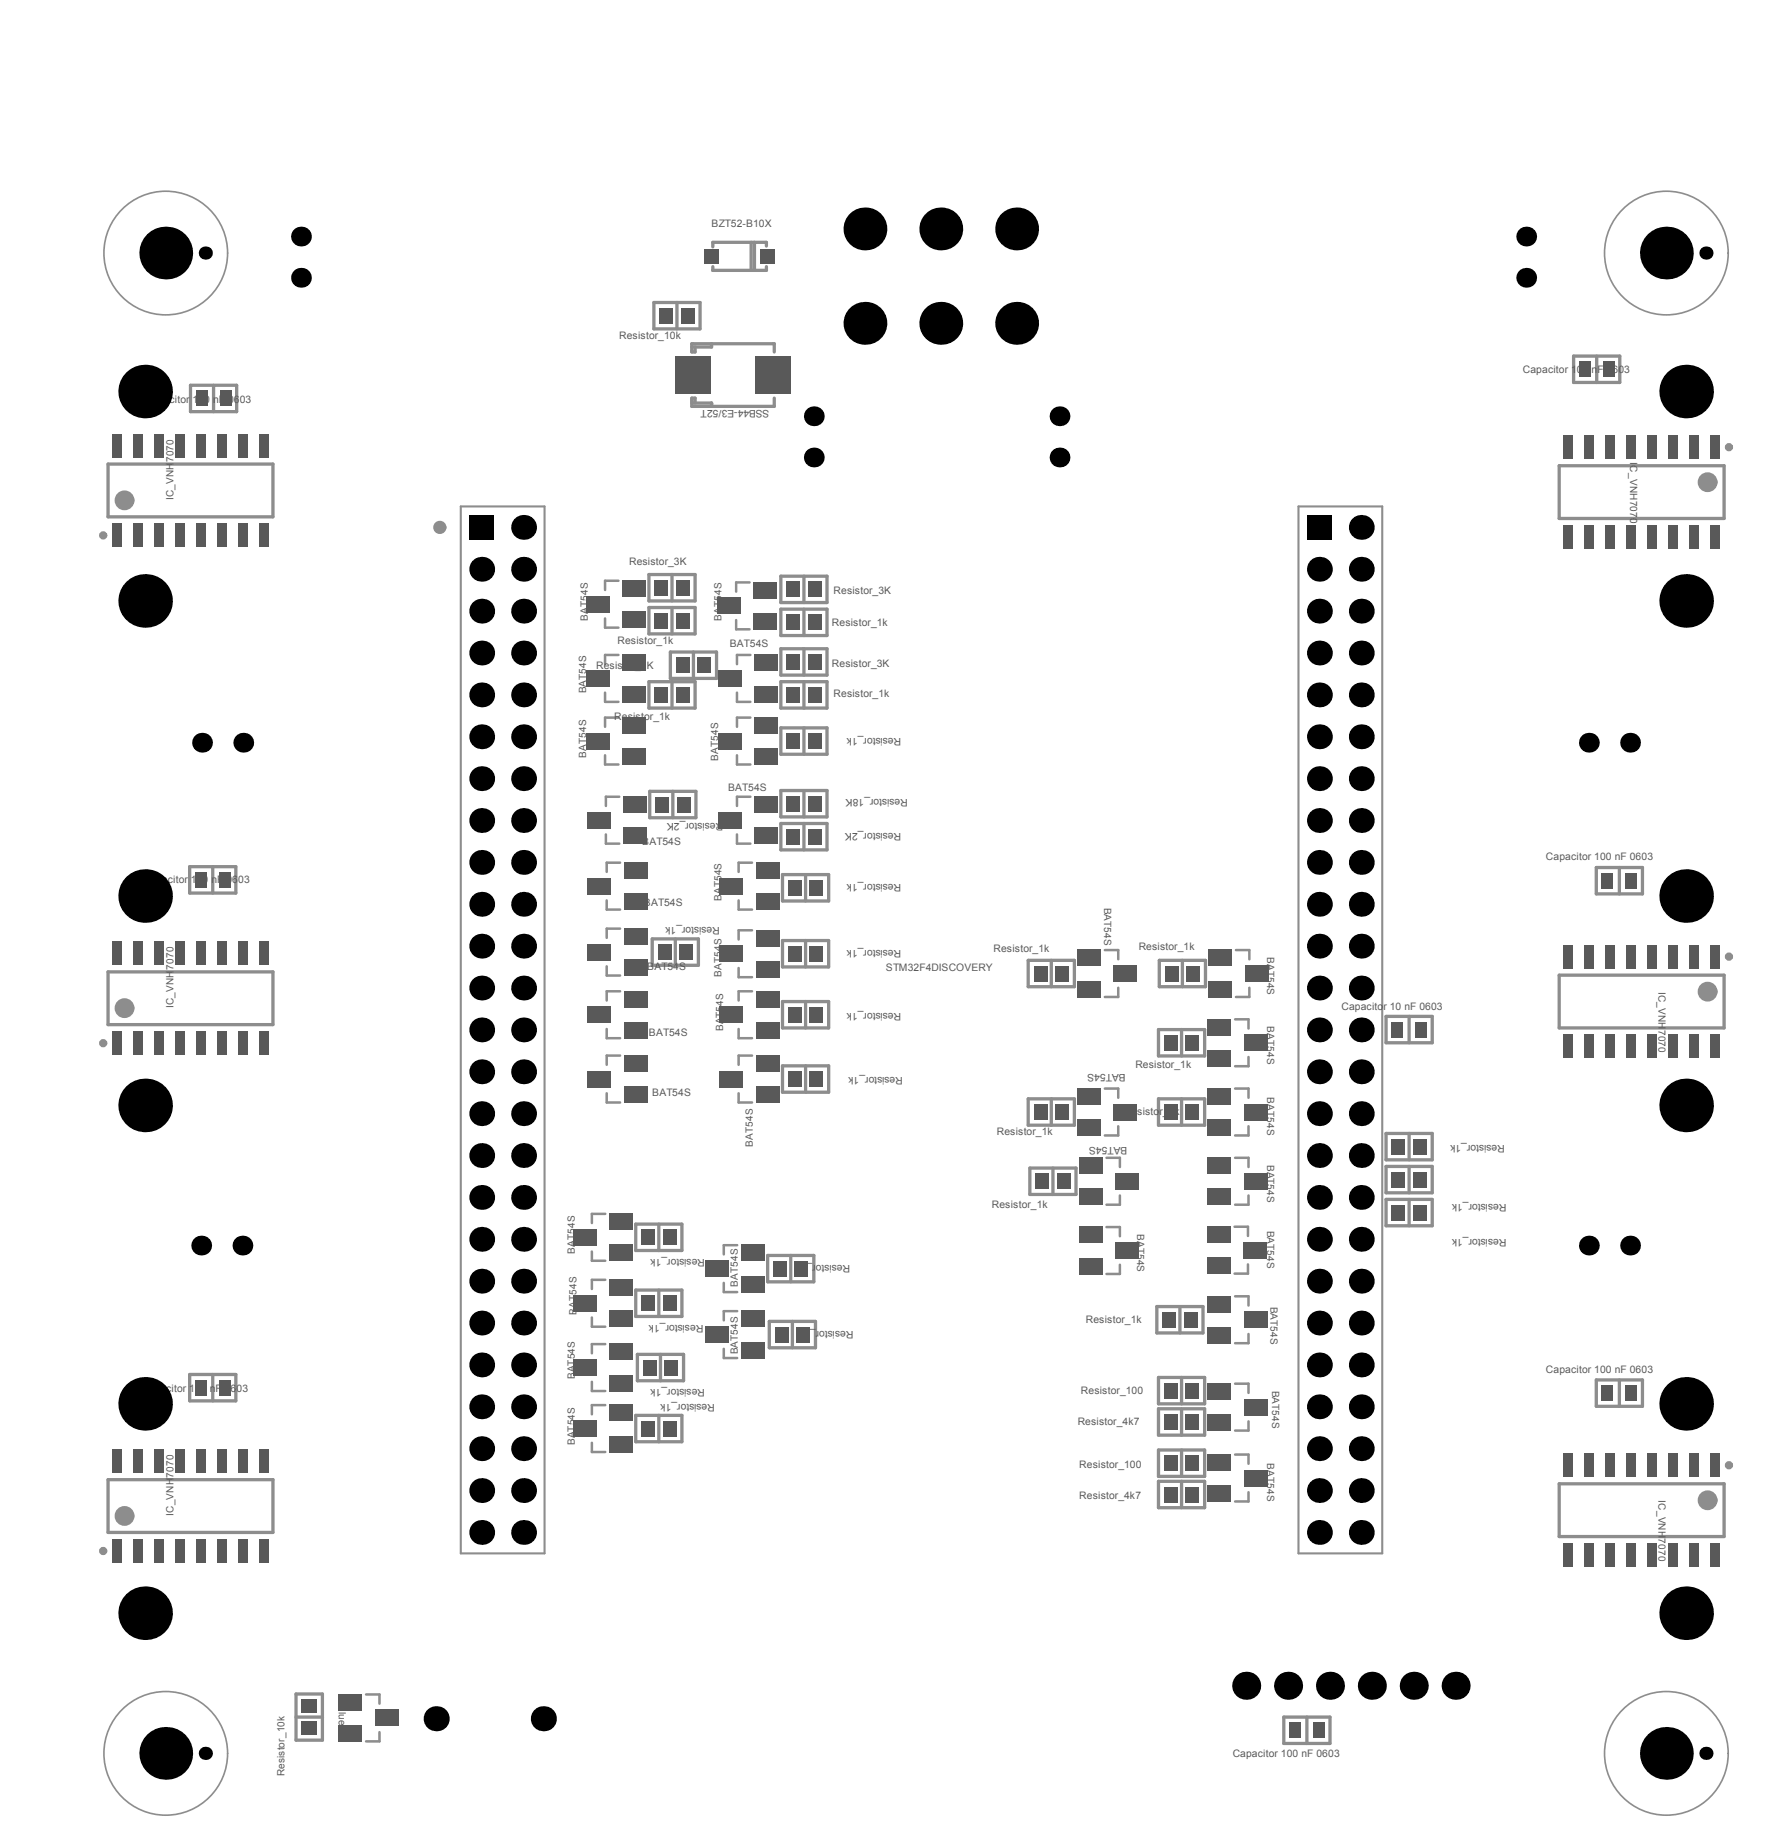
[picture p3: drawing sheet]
<svg xmlns="http://www.w3.org/2000/svg" width="358mm" height="370mm" viewBox="0 0 358 370" stroke-linecap="round" stroke-linejoin="round" font-family="sans-serif">
<g fill="none" stroke="#8d8d8d" stroke-width=".66">
<path d="M143.7 53.8v.7M143.7 54.5h.1M151.4 48.9v5.5M152.1 48.9v5.6M154.5 49.6v-.7h-10.8v.9M154.5 53.8v.7h-10.8M38.4 77.7h9.3v5.3h-9.3zM43.1 77.7v5.3M131.8 61h9.3v5.3h-9.3zM136.5 61v5.3M140.1 70v1h-.6v-1.7h16.6v1.7M143.4 69.3v.7h-3.9"/>
<path d="M317.2 71.8h9.3v5.3h-9.3zM321.9 71.8v5.3M21.8 93.6h33.2v10.6h-33.2zM139.5 81.3h3.9v.6M156.1 80.3v1.6h-16.6v-1.6h.6v1M314.3 93.9h33.3v10.6h-33.3zM130.8 115.8h9.3v5.3h-9.3zM135.5 115.8v5.3M157.4 116.2h9.3v5.3h-9.3zM162.1 116.2v5.3M130.8 122.5h9.3v5.3h-9.3zM130.8 137.4h9.3v5.3h-9.3z"/>
<path d="M135.1 131.4h9.3v5.4h-9.3zM135.5 122.5v5.3M135.5 137.4v5.3M139.8 131.4v5.4M157.4 122.8h9.3v5.3h-9.3zM157.4 130.8h9.3v5.3h-9.3zM157.4 137.4h9.3v5.3h-9.3zM162.1 122.8v5.3M162.1 130.8v5.3M162.1 137.4v5.3M131 159.5h9.3v5.3h-9.3zM135.6 159.5v5.3"/>
<path d="M157.4 146.7h9.3v5.3h-9.3zM157.4 159.4h9.3v5.3h-9.3zM162.1 146.7v5.3M162.1 159.4v5.3M38.2 174.7h9.3v5.3h-9.3zM42.9 174.7v5.3M157.4 166h9.3v5.3h-9.3zM157.7 176.3h9.3v5.3h-9.3zM162.1 166v5.3M162.4 176.3v5.3M321.8 174.9h9.3v5.3h-9.3zM326.4 174.9v5.3"/>
<path d="M21.8 195.9h33.2v10.7h-33.2zM131.5 189.3h9.3v5.3h-9.3zM136.1 189.3v5.3M157.7 189.6h9.3v5.3h-9.3zM162.4 189.6v5.3M207.3 193.6h9.3v5.3h-9.3zM211.9 193.6v5.3M233.7 193.6h9.3v5.3h-9.3zM238.4 193.6v5.3M314.3 196.6h33.3v10.6h-33.3zM157.7 201.9h9.3v5.3h-9.3zM157.7 214.9h9.3v5.3h-9.3z"/>
<path d="M162.4 201.9v5.3M162.4 214.9v5.3M233.5 207.6h9.3v5.3h-9.3zM238.2 207.6v5.3M279.4 204.9h9.3v5.3h-9.3zM284.1 204.9v5.3M207.3 221.5h9.3v5.3h-9.3zM207.6 235.5h9.3v5.3h-9.3zM211.9 221.5v5.3M212.3 235.5v5.3M233.5 221.5h9.3v5.3h-9.3zM238.2 221.5v5.3"/>
<path d="M279.4 228.5h9.3v5.3h-9.3zM279.4 235.1h9.3v5.4h-9.3zM284.1 228.5v5.3M284.1 235.1v5.4M128.2 246.8h9.3v5.3h-9.3zM132.8 246.8v5.3M154.7 253.1h9.4v5.3h-9.4zM159.4 253.1v5.3M279.4 241.8h9.3v5.3h-9.3zM284.1 241.8v5.3M38.2 277.1h9.3v5.3h-9.3zM42.9 277.1v5.3"/>
<path d="M128.2 260.1h9.3v5.3h-9.3zM128.5 273h9.3v5.3h-9.3zM132.8 260.1v5.3M133.1 273v5.3M155.1 266.4h9.3v5.3h-9.3zM159.7 266.4v5.3M233.2 263.4h9.3v5.3h-9.3zM233.5 277.7h9.3v5.3h-9.3zM237.9 263.4v5.3M238.2 277.7v5.3M321.8 278.2h9.3v5.3h-9.3zM326.4 278.2v5.3"/>
<path d="M21.8 298.3h33.2v10.6h-33.2zM128.2 285.3h9.3v5.3h-9.3zM132.8 285.3v5.3M233.5 284h9.3v5.3h-9.3zM233.5 292.3h9.3v5.3h-9.3zM233.5 298.6h9.3v5.3h-9.3zM238.2 284v5.3M238.2 292.3v5.3M238.2 298.6v5.3M314.3 299.1h33.3v10.7h-33.3zM59.7 341.5h5.3v9.3h-5.3zM59.7 346.1h5.3"/>
<path d="M258.8 346.1h9.3v5.4h-9.3zM263.5 346.1v5.4"/>
</g>
<g fill="none" stroke="#8d8d8d" stroke-width=".51">
<path d="M124.7 117.1h-2.7v1.8M151.1 117.4h-2.7v1.9M122 139.6v1.9h2.7M122 124.7v1.8h2.7M124.7 132h-2.7v1.9M148.4 125v1.9h2.7M148.6 139.6v1.9h2.7M151.3 132h-2.7v1.9M122 152.3v1.8h2.7M124.7 144.7h-2.7v1.8M148.6 152.3v1.8h2.7M151.3 144.7h-2.7v1.8"/>
<path d="M122.1 168.2v1.9h2.7M124.8 160.6h-2.7v1.9M125 173.9h-2.7v1.9M148.6 168.2v1.9h2.7M151.3 160.6h-2.7v1.9M151.6 173.9h-2.7v1.9M122.3 181.5v1.9h2.7M122.3 194.8v1.9h2.7M125 187.2h-2.7v1.9M125 199.8h-2.7v1.9M148.9 181.5v1.9h2.7M148.9 195.1v1.9h2.7"/>
<path d="M151.6 187.5h-2.7v1.9M151.6 199.8h-2.7v1.9M222.7 191.5h2.7v1.9M225.4 199.1v1.9h-2.7M249.1 191.5h2.8v1.9M251.9 199.1v1.9h-2.8M122.3 207.4v1.9h2.7M125 212.8h-2.7v1.9M148.9 207.4v1.9h2.7M151.6 212.8h-2.7v1.9M222.7 219.4h2.7v1.9M249 205.5h2.7v1.8"/>
<path d="M249 219.4h2.7v1.9M251.7 213.1v1.8h-2.7M122.3 220.4v1.8h2.7M148.9 220.4v1.8h2.7M223.1 233.4h2.7v1.9M225.4 227v1.9h-2.7M249 233.4h2.7v1.9M251.7 227v1.9h-2.7M119.3 252.3v1.9h2.7M122 244.7h-2.7v1.9M122 258h-2.7v1.9M145.9 258.6v1.9h2.7"/>
<path d="M148.6 251h-2.7v1.9M223.1 247.4h2.7v1.8M225.8 241v1.9h-2.7M225.8 255v1.8h-2.7M248.9 247.3h2.7v1.8M251.6 254.9v1.8h-2.7M251.7 241v1.9h-2.7M119.3 278.6v1.8h2.7M119.3 265.6v1.8h2.7M122 271h-2.7v1.8M145.9 271.9v1.9h2.7M148.6 264.3h-2.7v1.9"/>
<path d="M249 261.3h2.7v1.9M249 278.9h2.7v1.9M251.7 268.9v1.9h-2.7M119.3 290.9v1.8h2.7M122 283.3h-2.7v1.8M249 293.2h2.7v1.9M251.7 286.5v1.9h-2.7M251.7 300.8v1.9h-2.7M73.8 341.6h2.7v1.8M76.5 349.2v1.8h-2.7"/>
</g>
<path d="M92.9 102.1h16.9v211h-16.9zM261.8 102.1h16.8v211h-16.8z" fill="none" stroke="#8d8d8d" stroke-width=".42"/>
<g fill="none" stroke="#8d8d8d" stroke-width=".83">
<circle cx="348.5" cy="90.1" r=".42"/>
<circle cx="20.8" cy="107.9" r=".42"/>
<circle cx="348.5" cy="192.8" r=".42"/>
<circle cx="20.8" cy="210.3" r=".42"/>
<circle cx="348.5" cy="295.4" r=".42"/>
<circle cx="20.8" cy="312.7" r=".42"/>
</g>
<g fill="none" stroke="#8d8d8d" stroke-width="2">
<circle cx="344.2" cy="97.2" r="1"/>
<circle cx="25.1" cy="100.9" r="1"/>
<circle cx="344.2" cy="199.9" r="1"/>
<circle cx="25.1" cy="203.2" r="1"/>
<circle cx="25.1" cy="305.6" r="1"/>
<circle cx="344.2" cy="302.4" r="1"/>
</g>
<circle cx="88.7" cy="106.3" r=".66" fill="none" stroke="#8d8d8d" stroke-width="1.3"/>
<g fill="none" stroke="#8d8d8d" stroke-width=".33">
<circle cx="33.4" cy="51" r="12.5"/>
<circle cx="335.9" cy="51" r="12.5"/>
<circle cx="33.4" cy="353.5" r="12.5"/>
<circle cx="335.9" cy="353.5" r="12.5"/>
</g>
<g fill="#000">
<circle cx="33.4" cy="51" r="5.3"/>
<circle cx="41.4" cy="51" r="1.33"/>
<circle cx="60.7" cy="56" r="1.99"/>
<circle cx="60.7" cy="47.7" r="1.99"/>
<circle cx="174.4" cy="46.2" r="4.3"/>
<circle cx="189.7" cy="46.2" r="4.3"/>
<circle cx="204.9" cy="46.2" r="4.3"/>
<circle cx="307.7" cy="56" r="1.99"/>
<circle cx="307.7" cy="47.7" r="1.99"/>
<circle cx="335.9" cy="51" r="5.3"/>
<circle cx="343.9" cy="51" r="1.33"/>
<circle cx="29.3" cy="78.9" r="5.4"/>
<circle cx="174.4" cy="65.2" r="4.3"/>
<circle cx="189.7" cy="65.2" r="4.3"/>
<circle cx="204.9" cy="65.2" r="4.3"/>
<circle cx="339.9" cy="78.9" r="5.4"/>
<circle cx="164.1" cy="83.9" r="1.99"/>
<circle cx="164.1" cy="92.2" r="1.99"/>
<circle cx="213.6" cy="92.2" r="1.99"/>
<circle cx="213.6" cy="83.9" r="1.99"/>
<circle cx="97.1" cy="114.8" r="2.51"/>
<circle cx="105.6" cy="106.3" r="2.51"/>
<circle cx="105.6" cy="114.8" r="2.51"/>
<circle cx="266" cy="114.8" r="2.51"/>
<circle cx="274.4" cy="106.3" r="2.51"/>
<circle cx="274.4" cy="114.8" r="2.51"/>
<circle cx="29.3" cy="121.1" r="5.4"/>
<circle cx="97.1" cy="123.2" r="2.51"/>
<circle cx="97.1" cy="131.6" r="2.51"/>
<circle cx="105.6" cy="123.2" r="2.51"/>
<circle cx="105.6" cy="131.6" r="2.51"/>
<circle cx="266" cy="131.6" r="2.51"/>
<circle cx="266" cy="123.2" r="2.51"/>
<circle cx="274.4" cy="131.6" r="2.51"/>
<circle cx="274.4" cy="123.2" r="2.51"/>
<circle cx="339.9" cy="121.1" r="5.4"/>
<circle cx="40.7" cy="149.7" r="1.99"/>
<circle cx="49" cy="149.7" r="1.99"/>
<circle cx="97.1" cy="140.1" r="2.51"/>
<circle cx="97.1" cy="157" r="2.51"/>
<circle cx="97.1" cy="148.5" r="2.51"/>
<circle cx="105.6" cy="148.5" r="2.51"/>
<circle cx="105.6" cy="140.1" r="2.51"/>
<circle cx="105.6" cy="157" r="2.51"/>
<circle cx="266" cy="157" r="2.51"/>
<circle cx="266" cy="148.5" r="2.51"/>
<circle cx="266" cy="140.1" r="2.51"/>
<circle cx="274.4" cy="157" r="2.51"/>
<circle cx="274.4" cy="140.1" r="2.51"/>
<circle cx="274.4" cy="148.5" r="2.51"/>
<circle cx="320.3" cy="149.7" r="1.99"/>
<circle cx="328.6" cy="149.7" r="1.99"/>
<circle cx="97.1" cy="165.4" r="2.51"/>
<circle cx="97.1" cy="173.9" r="2.51"/>
<circle cx="105.6" cy="173.9" r="2.51"/>
<circle cx="105.6" cy="165.4" r="2.51"/>
<circle cx="266" cy="165.4" r="2.51"/>
<circle cx="266" cy="173.9" r="2.51"/>
<circle cx="274.4" cy="165.4" r="2.51"/>
<circle cx="274.4" cy="173.9" r="2.51"/>
<circle cx="29.3" cy="180.6" r="5.4"/>
<circle cx="97.1" cy="199.2" r="2.51"/>
<circle cx="97.1" cy="182.3" r="2.51"/>
<circle cx="97.1" cy="190.7" r="2.51"/>
<circle cx="105.6" cy="199.2" r="2.51"/>
<circle cx="105.6" cy="182.3" r="2.51"/>
<circle cx="105.6" cy="190.7" r="2.51"/>
<circle cx="266" cy="182.3" r="2.51"/>
<circle cx="266" cy="199.2" r="2.51"/>
<circle cx="266" cy="190.7" r="2.51"/>
<circle cx="274.4" cy="182.3" r="2.51"/>
<circle cx="274.4" cy="190.7" r="2.51"/>
<circle cx="274.4" cy="199.2" r="2.51"/>
<circle cx="339.9" cy="180.6" r="5.4"/>
<circle cx="97.1" cy="207.6" r="2.51"/>
<circle cx="97.1" cy="216.1" r="2.51"/>
<circle cx="105.6" cy="207.6" r="2.51"/>
<circle cx="105.6" cy="216.1" r="2.51"/>
<circle cx="266" cy="207.6" r="2.51"/>
<circle cx="266" cy="216.1" r="2.51"/>
<circle cx="274.4" cy="216.1" r="2.51"/>
<circle cx="274.4" cy="207.6" r="2.51"/>
<circle cx="29.3" cy="222.8" r="5.4"/>
<circle cx="97.1" cy="232.9" r="2.51"/>
<circle cx="97.1" cy="224.5" r="2.51"/>
<circle cx="105.6" cy="232.9" r="2.51"/>
<circle cx="105.6" cy="224.5" r="2.51"/>
<circle cx="266" cy="232.9" r="2.51"/>
<circle cx="266" cy="224.5" r="2.51"/>
<circle cx="274.4" cy="224.5" r="2.51"/>
<circle cx="274.4" cy="232.9" r="2.51"/>
<circle cx="339.9" cy="222.8" r="5.4"/>
<circle cx="40.6" cy="251.1" r="1.99"/>
<circle cx="48.9" cy="251.1" r="1.99"/>
<circle cx="97.1" cy="241.4" r="2.51"/>
<circle cx="97.1" cy="249.8" r="2.51"/>
<circle cx="97.1" cy="258.3" r="2.51"/>
<circle cx="105.6" cy="258.3" r="2.51"/>
<circle cx="105.6" cy="241.4" r="2.51"/>
<circle cx="105.6" cy="249.8" r="2.51"/>
<circle cx="266" cy="241.4" r="2.51"/>
<circle cx="266" cy="249.8" r="2.51"/>
<circle cx="266" cy="258.3" r="2.51"/>
<circle cx="274.4" cy="241.4" r="2.51"/>
<circle cx="274.4" cy="249.8" r="2.51"/>
<circle cx="274.4" cy="258.3" r="2.51"/>
<circle cx="320.3" cy="251.1" r="1.99"/>
<circle cx="328.6" cy="251.1" r="1.99"/>
<circle cx="97.1" cy="266.7" r="2.51"/>
<circle cx="97.1" cy="275.2" r="2.51"/>
<circle cx="105.6" cy="266.7" r="2.51"/>
<circle cx="105.6" cy="275.2" r="2.51"/>
<circle cx="266" cy="266.7" r="2.51"/>
<circle cx="266" cy="275.2" r="2.51"/>
<circle cx="274.4" cy="266.7" r="2.51"/>
<circle cx="274.4" cy="275.2" r="2.51"/>
<circle cx="29.3" cy="283" r="5.4"/>
<circle cx="97.1" cy="292" r="2.51"/>
<circle cx="97.1" cy="283.6" r="2.51"/>
<circle cx="105.6" cy="283.6" r="2.51"/>
<circle cx="105.6" cy="292" r="2.51"/>
<circle cx="266" cy="292" r="2.51"/>
<circle cx="266" cy="283.6" r="2.51"/>
<circle cx="274.4" cy="292" r="2.51"/>
<circle cx="274.4" cy="283.6" r="2.51"/>
<circle cx="339.9" cy="283" r="5.4"/>
<circle cx="97.1" cy="300.5" r="2.51"/>
<circle cx="97.1" cy="308.9" r="2.51"/>
<circle cx="105.6" cy="308.9" r="2.51"/>
<circle cx="105.6" cy="300.5" r="2.51"/>
<circle cx="266" cy="300.5" r="2.51"/>
<circle cx="266" cy="308.9" r="2.51"/>
<circle cx="274.4" cy="300.5" r="2.51"/>
<circle cx="274.4" cy="308.9" r="2.51"/>
<circle cx="29.3" cy="325.2" r="5.4"/>
<circle cx="251.2" cy="339.8" r="2.83"/>
<circle cx="259.7" cy="339.8" r="2.83"/>
<circle cx="268.1" cy="339.8" r="2.83"/>
<circle cx="276.5" cy="339.8" r="2.83"/>
<circle cx="285" cy="339.8" r="2.83"/>
<circle cx="293.4" cy="339.8" r="2.83"/>
<circle cx="339.9" cy="325.2" r="5.4"/>
<circle cx="33.4" cy="353.5" r="5.3"/>
<circle cx="41.4" cy="353.5" r="1.33"/>
<circle cx="87.9" cy="346.5" r="2.53"/>
<circle cx="109.5" cy="346.5" r="2.53"/>
<circle cx="335.9" cy="353.5" r="5.3"/>
<circle cx="343.9" cy="353.5" r="1.33"/>
</g>
<g fill="#000">
<path d="M94.6 103.8h5v5h-5z" fill-rule="evenodd"/>
<path d="M263.5 103.8h5v5h-5z" fill-rule="evenodd"/>
</g>
<g fill="#595959">
<path d="M344.7 190.4h2v4.9h-2z" fill-rule="evenodd"/>
<path d="M336.3 190.4h2v4.9h-2z" fill-rule="evenodd"/>
<path d="M327.7 279.3h2.3v3.1h-2.3z" fill-rule="evenodd"/>
<path d="M327.8 190.4h2v4.9h-2z" fill-rule="evenodd"/>
<path d="M322.9 279.3h2.3v3.1h-2.3z" fill-rule="evenodd"/>
<path d="M323.6 190.4h2v4.9h-2z" fill-rule="evenodd"/>
<path d="M315.2 190.4h2v4.9h-2z" fill-rule="evenodd"/>
<path d="M280.5 206h2.3v3.1h-2.3z" fill-rule="evenodd"/>
<path d="M234.7 299.7h2.7v3.2h-2.7z" fill-rule="evenodd"/>
<path d="M234.7 293.4h2.7v3.1h-2.7z" fill-rule="evenodd"/>
<path d="M234.7 285.1h2.7v3.1h-2.7z" fill-rule="evenodd"/>
<path d="M234.7 278.8h2.7v3.1h-2.7z" fill-rule="evenodd"/>
<path d="M234.4 264.5h2.6v3.1h-2.6z" fill-rule="evenodd"/>
<path d="M158.9 190.7h2.7v3.1h-2.7z" fill-rule="evenodd"/>
<path d="M158.9 177.4h2.7v3.1h-2.7z" fill-rule="evenodd"/>
<path d="M152.4 219h4.7v3.3h-4.7z" fill-rule="evenodd"/>
<path d="M152.4 212.7h4.7v3.3h-4.7z" fill-rule="evenodd"/>
<path d="M152.1 150.9h4.6v3.3h-4.6z" fill-rule="evenodd"/>
<path d="M152.1 144.6h4.6v3.3h-4.6z" fill-rule="evenodd"/>
<path d="M152.1 138.3h4.6v3.3h-4.6z" fill-rule="evenodd"/>
<path d="M153.3 50.3h2.8v2.8h-2.8z" fill-rule="evenodd"/>
<path d="M133.6 286.4h2.7v3.2h-2.7z" fill-rule="evenodd"/>
<path d="M132.6 190.4h2.7v3.1h-2.7z" fill-rule="evenodd"/>
<path d="M132 138.5h2.6v3.2h-2.6z" fill-rule="evenodd"/>
<path d="M132 123.5h2.6v3.2h-2.6z" fill-rule="evenodd"/>
<path d="M132 116.9h2.6v3.2h-2.6z" fill-rule="evenodd"/>
<path d="M133 62.1h2.6v3.1h-2.6z" fill-rule="evenodd"/>
<path d="M125.8 219h4.7v3.3h-4.7z" fill-rule="evenodd"/>
<path d="M125.8 212.7h4.7v3.3h-4.7z" fill-rule="evenodd"/>
<path d="M125.5 150.9h4.7v3.3h-4.7z" fill-rule="evenodd"/>
<path d="M125.5 144.6h4.7v3.3h-4.7z" fill-rule="evenodd"/>
<path d="M125.5 138.3h4.7v3.3h-4.7z" fill-rule="evenodd"/>
<path d="M125.5 123.3h4.7v3.3h-4.7z" fill-rule="evenodd"/>
<path d="M125.5 117h4.7v3.3h-4.7z" fill-rule="evenodd"/>
<path d="M118.5 190.3h4.7v3.3h-4.7z" fill-rule="evenodd"/>
<path d="M118.5 177h4.7v3.3h-4.7z" fill-rule="evenodd"/>
<path d="M118.3 163.7h4.7v3.3h-4.7z" fill-rule="evenodd"/>
<path d="M52.2 292.1h2v4.9h-2z" fill-rule="evenodd"/>
<path d="M48 292.1h2v4.9h-2z" fill-rule="evenodd"/>
<path d="M44.1 278.2h2.4v3.1h-2.4z" fill-rule="evenodd"/>
<path d="M39.5 292.1h2v4.9h-2z" fill-rule="evenodd"/>
<path d="M39.3 278.2h2.3v3.1h-2.3z" fill-rule="evenodd"/>
<path d="M31.1 292.1h2v4.9h-2z" fill-rule="evenodd"/>
<path d="M26.8 292.1h2v4.9h-2z" fill-rule="evenodd"/>
<path d="M344.7 293h2v4.8h-2z" fill-rule="evenodd"/>
<path d="M344.7 208.5h2v4.9h-2z" fill-rule="evenodd"/>
<path d="M344.7 105.8h2v4.9h-2z" fill-rule="evenodd"/>
<path d="M344.7 87.7h2v4.9h-2z" fill-rule="evenodd"/>
<path d="M336.3 293h2v4.8h-2z" fill-rule="evenodd"/>
<path d="M336.3 208.5h2v4.9h-2z" fill-rule="evenodd"/>
<path d="M336.3 105.8h2v4.9h-2z" fill-rule="evenodd"/>
<path d="M336.3 87.7h2v4.9h-2z" fill-rule="evenodd"/>
<path d="M327.8 293h2v4.8h-2z" fill-rule="evenodd"/>
<path d="M327.8 208.5h2v4.9h-2z" fill-rule="evenodd"/>
<path d="M327.8 105.8h2v4.9h-2z" fill-rule="evenodd"/>
<path d="M327.8 87.7h2v4.9h-2z" fill-rule="evenodd"/>
<path d="M323.6 293h2v4.8h-2z" fill-rule="evenodd"/>
<path d="M323.6 208.5h2v4.9h-2z" fill-rule="evenodd"/>
<path d="M323.6 105.8h2v4.9h-2z" fill-rule="evenodd"/>
<path d="M323.6 87.7h2v4.9h-2z" fill-rule="evenodd"/>
<path d="M323.1 72.9h2.3v3.1h-2.3z" fill-rule="evenodd"/>
<path d="M315.2 293h2v4.8h-2z" fill-rule="evenodd"/>
<path d="M315.2 208.5h2v4.9h-2z" fill-rule="evenodd"/>
<path d="M315.2 105.8h2v4.9h-2z" fill-rule="evenodd"/>
<path d="M315.2 87.7h2v4.9h-2z" fill-rule="evenodd"/>
<path d="M280.6 236.2h2.6v3.2h-2.6z" fill-rule="evenodd"/>
<path d="M280.6 242.9h2.6v3.1h-2.6z" fill-rule="evenodd"/>
<path d="M280.6 229.6h2.6v3.1h-2.6z" fill-rule="evenodd"/>
<path d="M234.7 222.6h2.7v3.1h-2.7z" fill-rule="evenodd"/>
<path d="M234.7 208.6h2.7v3.2h-2.7z" fill-rule="evenodd"/>
<path d="M234.9 194.7h2.6v3.1h-2.6z" fill-rule="evenodd"/>
<path d="M213.1 236.5h2.6v3.2h-2.6z" fill-rule="evenodd"/>
<path d="M212.8 222.6h2.6v3.1h-2.6z" fill-rule="evenodd"/>
<path d="M212.8 194.7h2.6v3.1h-2.6z" fill-rule="evenodd"/>
<path d="M208.8 236.5h2.6v3.2h-2.6z" fill-rule="evenodd"/>
<path d="M208.4 222.6h2.7v3.1h-2.7z" fill-rule="evenodd"/>
<path d="M208.4 194.7h2.7v3.1h-2.7z" fill-rule="evenodd"/>
<path d="M160.6 267.5h2.6v3.1h-2.6z" fill-rule="evenodd"/>
<path d="M160.2 254.2h2.7v3.1h-2.7z" fill-rule="evenodd"/>
<path d="M158.9 215.9h2.7v3.2h-2.7z" fill-rule="evenodd"/>
<path d="M152.4 180.1h4.7v3.4h-4.7z" fill-rule="evenodd"/>
<path d="M152.4 193.8h4.7v3.3h-4.7z" fill-rule="evenodd"/>
<path d="M152.4 187.4h4.7v3.4h-4.7z" fill-rule="evenodd"/>
<path d="M152.4 199.7h4.7v3.4h-4.7z" fill-rule="evenodd"/>
<path d="M152.4 173.8h4.7v3.3h-4.7z" fill-rule="evenodd"/>
<path d="M152.1 160.5h4.6v3.3h-4.6z" fill-rule="evenodd"/>
<path d="M152.1 166.8h4.6v3.4h-4.6z" fill-rule="evenodd"/>
<path d="M152.1 131.9h4.6v3.4h-4.6z" fill-rule="evenodd"/>
<path d="M140.6 132.5h2.7v3.2h-2.7z" fill-rule="evenodd"/>
<path d="M134 274.1h2.6v3.2h-2.6z" fill-rule="evenodd"/>
<path d="M133.6 261.1h2.7v3.2h-2.7z" fill-rule="evenodd"/>
<path d="M133.6 247.8h2.7v3.2h-2.7z" fill-rule="evenodd"/>
<path d="M132.1 160.6h2.7v3.2h-2.7z" fill-rule="evenodd"/>
<path d="M125.8 199.7h4.7v3.4h-4.7z" fill-rule="evenodd"/>
<path d="M125.8 180.1h4.7v3.4h-4.7z" fill-rule="evenodd"/>
<path d="M125.8 187.1h4.7v3.3h-4.7z" fill-rule="evenodd"/>
<path d="M125.8 193.4h4.7v3.3h-4.7z" fill-rule="evenodd"/>
<path d="M125.8 173.8h4.7v3.3h-4.7z" fill-rule="evenodd"/>
<path d="M125.7 166.8h4.6v3.4h-4.6z" fill-rule="evenodd"/>
<path d="M125.7 160.5h4.6v3.3h-4.6z" fill-rule="evenodd"/>
<path d="M125.5 131.9h4.7v3.4h-4.7z" fill-rule="evenodd"/>
<path d="M118.5 215.9h4.7v3.3h-4.7z" fill-rule="evenodd"/>
<path d="M118.2 135.1h4.6v3.3h-4.6z" fill-rule="evenodd"/>
<path d="M118.2 147.7h4.6v3.3h-4.6z" fill-rule="evenodd"/>
<path d="M118.2 120.1h4.6v3.4h-4.6z" fill-rule="evenodd"/>
<path d="M52.2 207.9h2v4.8h-2z" fill-rule="evenodd"/>
<path d="M52.2 189.8h2v4.8h-2z" fill-rule="evenodd"/>
<path d="M52.2 105.5h2v4.8h-2z" fill-rule="evenodd"/>
<path d="M52.2 87.4h2v4.8h-2z" fill-rule="evenodd"/>
<path d="M48 207.9h2v4.8h-2z" fill-rule="evenodd"/>
<path d="M48 189.8h2v4.8h-2z" fill-rule="evenodd"/>
<path d="M44.1 175.8h2.4v3.2h-2.4z" fill-rule="evenodd"/>
<path d="M48 105.5h2v4.8h-2z" fill-rule="evenodd"/>
<path d="M48 87.4h2v4.8h-2z" fill-rule="evenodd"/>
<path d="M44.3 78.7h2.3v3.2h-2.3z" fill-rule="evenodd"/>
<path d="M39.5 207.9h2v4.8h-2z" fill-rule="evenodd"/>
<path d="M39.5 189.8h2v4.8h-2z" fill-rule="evenodd"/>
<path d="M39.3 175.8h2.3v3.2h-2.3z" fill-rule="evenodd"/>
<path d="M39.5 105.5h2v4.8h-2z" fill-rule="evenodd"/>
<path d="M39.5 87.4h2v4.8h-2z" fill-rule="evenodd"/>
<path d="M39.5 78.7h2.3v3.2h-2.3z" fill-rule="evenodd"/>
<path d="M31.1 207.9h2v4.8h-2z" fill-rule="evenodd"/>
<path d="M31.1 189.8h2v4.8h-2z" fill-rule="evenodd"/>
<path d="M31.1 105.5h2v4.8h-2z" fill-rule="evenodd"/>
<path d="M31.1 87.4h2v4.8h-2z" fill-rule="evenodd"/>
<path d="M26.8 207.9h2v4.8h-2z" fill-rule="evenodd"/>
<path d="M26.8 189.8h2v4.8h-2z" fill-rule="evenodd"/>
<path d="M26.8 105.5h2v4.8h-2z" fill-rule="evenodd"/>
<path d="M26.8 87.4h2v4.8h-2z" fill-rule="evenodd"/>
<path d="M344.7 311.1h2v4.8h-2z" fill-rule="evenodd"/>
<path d="M336.3 311.1h2v4.8h-2z" fill-rule="evenodd"/>
<path d="M327.8 311.1h2v4.8h-2z" fill-rule="evenodd"/>
<path d="M327.7 176h2.3v3.1h-2.3z" fill-rule="evenodd"/>
<path d="M323.6 311.1h2v4.8h-2z" fill-rule="evenodd"/>
<path d="M322.9 176h2.3v3.1h-2.3z" fill-rule="evenodd"/>
<path d="M315.2 311.1h2v4.8h-2z" fill-rule="evenodd"/>
<path d="M158.9 203h2.7v3.1h-2.7z" fill-rule="evenodd"/>
<path d="M152.4 206.1h4.7v3.3h-4.7z" fill-rule="evenodd"/>
<path d="M125.8 206.1h4.7v3.3h-4.7z" fill-rule="evenodd"/>
<path d="M118.5 202.9h4.7v3.3h-4.7z" fill-rule="evenodd"/>
<path d="M52.2 310.2h2v4.9h-2z" fill-rule="evenodd"/>
<path d="M48 310.2h2v4.9h-2z" fill-rule="evenodd"/>
<path d="M39.5 310.2h2v4.9h-2z" fill-rule="evenodd"/>
<path d="M31.1 310.2h2v4.9h-2z" fill-rule="evenodd"/>
<path d="M26.8 310.2h2v4.9h-2z" fill-rule="evenodd"/>
<path d="M340.5 190.4h2v4.9h-2z" fill-rule="evenodd"/>
<path d="M332 190.4h2v4.9h-2z" fill-rule="evenodd"/>
<path d="M319.4 190.4h2v4.9h-2z" fill-rule="evenodd"/>
<path d="M285.3 206h2.3v3.1h-2.3z" fill-rule="evenodd"/>
<path d="M264.7 347.2h2.3v3.2h-2.3z" fill-rule="evenodd"/>
<path d="M259.9 347.2h2.3v3.2h-2.3z" fill-rule="evenodd"/>
<path d="M243.5 299.4h4.7v3.4h-4.7z" fill-rule="evenodd"/>
<path d="M243.5 293.1h4.7v3.4h-4.7z" fill-rule="evenodd"/>
<path d="M243.5 285.2h4.7v3.3h-4.7z" fill-rule="evenodd"/>
<path d="M243.5 278.8h4.7v3.4h-4.7z" fill-rule="evenodd"/>
<path d="M250.8 264.4h4.7v3.3h-4.7z" fill-rule="evenodd"/>
<path d="M243.5 239.6h4.7v3.3h-4.7z" fill-rule="evenodd"/>
<path d="M243.5 225.7h4.7v3.3h-4.7z" fill-rule="evenodd"/>
<path d="M243.5 219.3h4.7v3.4h-4.7z" fill-rule="evenodd"/>
<path d="M243.5 211.7h4.7v3.3h-4.7z" fill-rule="evenodd"/>
<path d="M243.5 205.4h4.7v3.3h-4.7z" fill-rule="evenodd"/>
<path d="M243.7 197.7h4.6v3.4h-4.6z" fill-rule="evenodd"/>
<path d="M243.7 191.4h4.6v3.4h-4.6z" fill-rule="evenodd"/>
<path d="M239 299.7h2.7v3.2h-2.7z" fill-rule="evenodd"/>
<path d="M239 293.4h2.7v3.1h-2.7z" fill-rule="evenodd"/>
<path d="M239 285.1h2.7v3.1h-2.7z" fill-rule="evenodd"/>
<path d="M239 278.8h2.7v3.1h-2.7z" fill-rule="evenodd"/>
<path d="M238.7 264.5h2.6v3.1h-2.6z" fill-rule="evenodd"/>
<path d="M217.6 239.6h4.6v3.3h-4.6z" fill-rule="evenodd"/>
<path d="M217.2 225.7h4.7v3.3h-4.7z" fill-rule="evenodd"/>
<path d="M217.2 219.4h4.7v3.3h-4.7z" fill-rule="evenodd"/>
<path d="M217.2 197.7h4.7v3.4h-4.7z" fill-rule="evenodd"/>
<path d="M217.2 191.4h4.7v3.4h-4.7z" fill-rule="evenodd"/>
<path d="M163.2 190.7h2.7v3.1h-2.7z" fill-rule="evenodd"/>
<path d="M163.2 177.4h2.7v3.1h-2.7z" fill-rule="evenodd"/>
<path d="M162.9 138.5h2.7v3.2h-2.7z" fill-rule="evenodd"/>
<path d="M162.9 131.9h2.7v3.1h-2.7z" fill-rule="evenodd"/>
<path d="M162.9 123.9h2.7v3.1h-2.7z" fill-rule="evenodd"/>
<path d="M162.9 117.2h2.7v3.2h-2.7z" fill-rule="evenodd"/>
<path d="M149.4 264.2h4.7v3.3h-4.7z" fill-rule="evenodd"/>
<path d="M149.4 250.9h4.7v3.3h-4.7z" fill-rule="evenodd"/>
<path d="M145.1 190.6h4.7v3.3h-4.7z" fill-rule="evenodd"/>
<path d="M137 190.4h2.6v3.1h-2.6z" fill-rule="evenodd"/>
<path d="M145.1 177h4.7v3.3h-4.7z" fill-rule="evenodd"/>
<path d="M144.8 163.7h4.6v3.3h-4.6z" fill-rule="evenodd"/>
<path d="M158.6 138.5h2.6v3.2h-2.6z" fill-rule="evenodd"/>
<path d="M136.3 138.5h2.7v3.2h-2.7z" fill-rule="evenodd"/>
<path d="M158.6 131.9h2.6v3.1h-2.6z" fill-rule="evenodd"/>
<path d="M151.9 123.6h4.7v3.4h-4.7z" fill-rule="evenodd"/>
<path d="M158.6 123.9h2.6v3.1h-2.6z" fill-rule="evenodd"/>
<path d="M136.3 123.5h2.7v3.2h-2.7z" fill-rule="evenodd"/>
<path d="M151.9 117.3h4.7v3.3h-4.7z" fill-rule="evenodd"/>
<path d="M158.6 117.2h2.6v3.2h-2.6z" fill-rule="evenodd"/>
<path d="M136.3 116.9h2.7v3.2h-2.7z" fill-rule="evenodd"/>
<path d="M137.3 62.1h2.7v3.1h-2.7z" fill-rule="evenodd"/>
<path d="M142.1 50.3h2.8v2.8h-2.8z" fill-rule="evenodd"/>
<path d="M115.5 286.3h4.7v3.3h-4.7z" fill-rule="evenodd"/>
<path d="M129.3 286.4h2.7v3.2h-2.7z" fill-rule="evenodd"/>
<path d="M122.8 270.9h4.7v3.3h-4.7z" fill-rule="evenodd"/>
<path d="M122.8 264.2h4.7v3.3h-4.7z" fill-rule="evenodd"/>
<path d="M122.8 257.9h4.7v3.3h-4.7z" fill-rule="evenodd"/>
<path d="M122.8 250.9h4.7v3.3h-4.7z" fill-rule="evenodd"/>
<path d="M122.8 244.6h4.7v3.3h-4.7z" fill-rule="evenodd"/>
<path d="M68.3 347.8h4.7v3.3h-4.7z" fill-rule="evenodd"/>
<path d="M60.8 347h3.1v2.6h-3.1z" fill-rule="evenodd"/>
<path d="M35.3 292.1h2v4.9h-2z" fill-rule="evenodd"/>
<path d="M43.7 292.1h2v4.9h-2z" fill-rule="evenodd"/>
<path d="M22.6 292.1h2v4.9h-2z" fill-rule="evenodd"/>
<path d="M332 293h2v4.8h-2z" fill-rule="evenodd"/>
<path d="M340.5 293h2v4.8h-2z" fill-rule="evenodd"/>
<path d="M340.5 208.5h2v4.9h-2z" fill-rule="evenodd"/>
<path d="M332 208.5h2v4.9h-2z" fill-rule="evenodd"/>
<path d="M332 105.8h2v4.9h-2z" fill-rule="evenodd"/>
<path d="M340.5 105.8h2v4.9h-2z" fill-rule="evenodd"/>
<path d="M332 87.7h2v4.9h-2z" fill-rule="evenodd"/>
<path d="M340.5 87.7h2v4.9h-2z" fill-rule="evenodd"/>
<path d="M319.4 293h2v4.8h-2z" fill-rule="evenodd"/>
<path d="M319.4 208.5h2v4.9h-2z" fill-rule="evenodd"/>
<path d="M319.4 105.8h2v4.9h-2z" fill-rule="evenodd"/>
<path d="M319.4 87.7h2v4.9h-2z" fill-rule="evenodd"/>
<path d="M318.3 72.9h2.3v3.1h-2.3z" fill-rule="evenodd"/>
<path d="M284.9 236.2h2.7v3.2h-2.7z" fill-rule="evenodd"/>
<path d="M284.9 242.9h2.7v3.1h-2.7z" fill-rule="evenodd"/>
<path d="M284.9 229.6h2.7v3.1h-2.7z" fill-rule="evenodd"/>
<path d="M250.8 296.3h4.7v3.3h-4.7z" fill-rule="evenodd"/>
<path d="M243.5 267.5h4.7v3.4h-4.7z" fill-rule="evenodd"/>
<path d="M243.5 261.2h4.7v3.3h-4.7z" fill-rule="evenodd"/>
<path d="M250.8 282h4.7v3.3h-4.7z" fill-rule="evenodd"/>
<path d="M250.8 236.5h4.7v3.3h-4.7z" fill-rule="evenodd"/>
<path d="M243.4 247.2h4.7v3.3h-4.7z" fill-rule="evenodd"/>
<path d="M243.4 253.5h4.7v3.3h-4.7z" fill-rule="evenodd"/>
<path d="M250.7 250.4h4.7v3.3h-4.7z" fill-rule="evenodd"/>
<path d="M250.8 222.5h4.7v3.3h-4.7z" fill-rule="evenodd"/>
<path d="M250.8 208.5h4.7v3.4h-4.7z" fill-rule="evenodd"/>
<path d="M251 194.6h4.6v3.3h-4.6z" fill-rule="evenodd"/>
<path d="M224.9 236.5h4.6v3.3h-4.6z" fill-rule="evenodd"/>
<path d="M224.9 250.4h4.6v3.3h-4.6z" fill-rule="evenodd"/>
<path d="M217.6 253.6h4.6v3.3h-4.6z" fill-rule="evenodd"/>
<path d="M217.6 247.3h4.6v3.3h-4.6z" fill-rule="evenodd"/>
<path d="M224.6 222.5h4.6v3.3h-4.6z" fill-rule="evenodd"/>
<path d="M239 222.6h2.7v3.1h-2.7z" fill-rule="evenodd"/>
<path d="M239 208.6h2.7v3.2h-2.7z" fill-rule="evenodd"/>
<path d="M224.6 194.6h4.6v3.3h-4.6z" fill-rule="evenodd"/>
<path d="M239.2 194.7h2.6v3.1h-2.6z" fill-rule="evenodd"/>
<path d="M163.2 215.9h2.7v3.2h-2.7z" fill-rule="evenodd"/>
<path d="M162.9 160.4h2.7v3.2h-2.7z" fill-rule="evenodd"/>
<path d="M162.9 167.1h2.7v3.1h-2.7z" fill-rule="evenodd"/>
<path d="M162.9 147.8h2.7v3.2h-2.7z" fill-rule="evenodd"/>
<path d="M149.4 270.5h4.7v3.4h-4.7z" fill-rule="evenodd"/>
<path d="M142.1 267.4h4.7v3.3h-4.7z" fill-rule="evenodd"/>
<path d="M156.2 267.5h2.7v3.1h-2.7z" fill-rule="evenodd"/>
<path d="M142.1 254.1h4.7v3.3h-4.7z" fill-rule="evenodd"/>
<path d="M155.9 254.2h2.7v3.1h-2.7z" fill-rule="evenodd"/>
<path d="M145.1 215.9h4.7v3.3h-4.7z" fill-rule="evenodd"/>
<path d="M158.6 160.4h2.6v3.2h-2.6z" fill-rule="evenodd"/>
<path d="M158.6 167.1h2.6v3.1h-2.6z" fill-rule="evenodd"/>
<path d="M136.5 160.6h2.6v3.2h-2.6z" fill-rule="evenodd"/>
<path d="M144.8 147.7h4.6v3.3h-4.6z" fill-rule="evenodd"/>
<path d="M144.8 135.1h4.6v3.3h-4.6z" fill-rule="evenodd"/>
<path d="M158.6 147.8h2.6v3.2h-2.6z" fill-rule="evenodd"/>
<path d="M136.3 132.5h2.7v3.2h-2.7z" fill-rule="evenodd"/>
<path d="M144.6 120.5h4.7v3.3h-4.7z" fill-rule="evenodd"/>
<path d="M152.3 71.9h7.2v7.5h-7.2z" fill-rule="evenodd"/>
<path d="M136 71.9h7.2v7.5h-7.2z" fill-rule="evenodd"/>
<path d="M122.8 289.5h4.7v3.3h-4.7z" fill-rule="evenodd"/>
<path d="M122.8 277.2h4.7v3.3h-4.7z" fill-rule="evenodd"/>
<path d="M115.5 274h4.7v3.3h-4.7z" fill-rule="evenodd"/>
<path d="M115.5 261.1h4.7v3.3h-4.7z" fill-rule="evenodd"/>
<path d="M122.8 283.2h4.7v3.3h-4.7z" fill-rule="evenodd"/>
<path d="M129.7 274.1h2.6v3.2h-2.6z" fill-rule="evenodd"/>
<path d="M129.3 261.1h2.7v3.2h-2.7z" fill-rule="evenodd"/>
<path d="M115.5 247.8h4.7v3.3h-4.7z" fill-rule="evenodd"/>
<path d="M129.3 247.8h2.7v3.2h-2.7z" fill-rule="evenodd"/>
<path d="M75.6 344.6h4.7v3.4h-4.7z" fill-rule="evenodd"/>
<path d="M60.8 342.7h3.1v2.6h-3.1z" fill-rule="evenodd"/>
<path d="M43.7 207.9h2v4.8h-2z" fill-rule="evenodd"/>
<path d="M35.3 207.9h2v4.8h-2z" fill-rule="evenodd"/>
<path d="M43.7 189.8h2v4.8h-2z" fill-rule="evenodd"/>
<path d="M35.3 189.8h2v4.8h-2z" fill-rule="evenodd"/>
<path d="M35.3 105.5h2v4.8h-2z" fill-rule="evenodd"/>
<path d="M43.7 105.5h2v4.8h-2z" fill-rule="evenodd"/>
<path d="M35.3 87.4h2v4.8h-2z" fill-rule="evenodd"/>
<path d="M43.7 87.4h2v4.8h-2z" fill-rule="evenodd"/>
<path d="M22.6 207.9h2v4.8h-2z" fill-rule="evenodd"/>
<path d="M22.6 189.8h2v4.8h-2z" fill-rule="evenodd"/>
<path d="M22.6 105.5h2v4.8h-2z" fill-rule="evenodd"/>
<path d="M22.6 87.4h2v4.8h-2z" fill-rule="evenodd"/>
<path d="M332 311.1h2v4.8h-2z" fill-rule="evenodd"/>
<path d="M340.5 311.1h2v4.8h-2z" fill-rule="evenodd"/>
<path d="M319.4 311.1h2v4.8h-2z" fill-rule="evenodd"/>
<path d="M243.5 233.3h4.7v3.3h-4.7z" fill-rule="evenodd"/>
<path d="M217.6 233.3h4.6v3.3h-4.6z" fill-rule="evenodd"/>
<path d="M163.2 203h2.7v3.1h-2.7z" fill-rule="evenodd"/>
<path d="M149.4 257.2h4.7v3.4h-4.7z" fill-rule="evenodd"/>
<path d="M145.1 202.9h4.7v3.3h-4.7z" fill-rule="evenodd"/>
<path d="M68.3 341.5h4.7v3.3h-4.7z" fill-rule="evenodd"/>
<path d="M35.3 310.2h2v4.9h-2z" fill-rule="evenodd"/>
<path d="M43.7 310.2h2v4.9h-2z" fill-rule="evenodd"/>
<path d="M22.6 310.2h2v4.9h-2z" fill-rule="evenodd"/>
</g>
<g font-size="2.1" fill="#595959">
<text x="143.4" y="45.7">BZT52-B10X</text>
<text x="124.8" y="68.3">Resistor_10k</text>
<text x="307" y="75.3">Capacitor 100</text>
<text x="320.9" y="75.3">n</text>
<text x="322" y="75.3">F 0603</text>
<text x="29.1" y="81.3">Capacitor 1</text>
<text x="40" y="81.3">00</text>
<text x="42.9" y="81.3">nF 0</text>
<text x="47.2" y="81.3">6</text>
<text x="48.3" y="81.3">03</text>
<text x="155.1" y="82.6" transform="rotate(-180 155.1 82.6)">SSB44-E3/52T</text>
<text x="126.8" y="113.8">Resistor_3K</text>
<text x="168" y="119.8">Resistor_3K</text>
<text x="124.5" y="129.8">Resistor_1k</text>
<text x="147.1" y="130.4">BAT54S</text>
<text x="167.7" y="126.1">Resistor_1k</text>
<text x="120.2" y="134.8">Resis</text>
<text x="125.6" y="134.8">tor_3</text>
<text x="130.4" y="134.8">K</text>
<text x="167.7" y="134.4">Resistor_3K</text>
<text x="168" y="140.4">Resistor_1k</text>
<text x="123.8" y="145.1">Resistor_1k</text>
<text x="181.7" y="148.7" transform="rotate(-180 181.7 148.7)">Resistor_1k</text>
<text x="146.8" y="159.4">BAT54S</text>
<text x="183" y="161" transform="rotate(-180 183 161)">Resistor_18K</text>
<text x="145.8" y="166" transform="rotate(-180 145.8 166)">Resistor_2K</text>
<text x="129.5" y="170.3">BAT54S</text>
<text x="181.7" y="168" transform="rotate(-180 181.7 168)">Resistor_2K</text>
<text x="311.7" y="173.3">Capacitor 100 nF 0603</text>
<text x="28.8" y="178">Capacitor 1</text>
<text x="39.7" y="178">00</text>
<text x="42.6" y="178">nF 0</text>
<text x="46.8" y="178">6</text>
<text x="48" y="178">03</text>
<text x="181.7" y="178.3" transform="rotate(-180 181.7 178.3)">Resistor_1k</text>
<text x="129.8" y="182.6">BAT54S</text>
<text x="145.1" y="186.9" transform="rotate(-180 145.1 186.9)">Resistor_1k</text>
<text x="181.7" y="191.6" transform="rotate(-180 181.7 191.6)">Resistor_1k</text>
<text x="200.3" y="191.9">Resistor_1k</text>
<text x="229.5" y="191.6">Resistor_1k</text>
<text x="130.5" y="195.6">BAT54S</text>
<text x="178.6" y="195.8">STM32F4DISCOVERY</text>
<text x="270.4" y="203.6">Capacito</text>
<text x="278.9" y="203.6">r 10 nF 0603</text>
<text x="130.8" y="208.9">BAT54S</text>
<text x="181.7" y="204.2" transform="rotate(-180 181.7 204.2)">Resistor_1k</text>
<text x="228.9" y="215.2">Resistor_1k</text>
<text x="131.5" y="220.8">BAT54S</text>
<text x="182" y="217.2" transform="rotate(-180 182 217.2)">Resistor_1k</text>
<text x="226.9" y="216.5" transform="rotate(-180 226.9 216.5)">BAT54S</text>
<text x="226.6" y="224.8">Re</text>
<text x="229.3" y="224.8">sisto</text>
<text x="233.7" y="224.8">r_1k</text>
<text x="201" y="228.8">Resistor_1k</text>
<text x="227.2" y="231.1" transform="rotate(-180 227.2 231.1)">BAT54S</text>
<text x="303.3" y="230.8" transform="rotate(-180 303.3 230.8)">Resistor_1k</text>
<text x="200" y="243.4">Resistor_1k</text>
<text x="303.7" y="242.8" transform="rotate(-180 303.7 242.8)">Resistor_1k</text>
<text x="303.7" y="249.8" transform="rotate(-180 303.7 249.8)">Resistor_1k</text>
<text x="142.1" y="253.7" transform="rotate(-180 142.1 253.7)">Resistor_1k</text>
<text x="171.4" y="255.1" transform="rotate(-180 171.4 255.1)">Resistor_</text>
<text x="141.8" y="267" transform="rotate(-180 141.8 267)">Resistor_1k</text>
<text x="172" y="268.4" transform="rotate(-180 172 268.4)">Resistor_1k</text>
<text x="218.9" y="266.7">Resistor_1k</text>
<text x="28.4" y="280.7">Capacitor 1</text>
<text x="39.3" y="280.7">00</text>
<text x="42.3" y="280.7">n</text>
<text x="43.5" y="280.7">F 0</text>
<text x="46.5" y="280.7">6</text>
<text x="47.7" y="280.7">03</text>
<text x="142.1" y="280" transform="rotate(-180 142.1 280)">Resistor_1k</text>
<text x="217.9" y="281">Resistor_100</text>
<text x="311.7" y="276.7">Capacitor 100 nF 0603</text>
<text x="144.1" y="283" transform="rotate(-180 144.1 283)">Resistor_1k</text>
<text x="217.2" y="287.3">Resistor_4k7</text>
<text x="217.6" y="296">Resistor_100</text>
<text x="217.6" y="302.3">Resistor_4k7</text>
<text x="248.5" y="354.1">Capacitor 100 nF 0603</text>
</g>
<g font-size="2" fill="#595959">
<text x="35" y="93.2" transform="rotate(-90 35 93.2)">7070</text>
<text x="328.6" y="93.2" transform="rotate(90 328.6 93.2)">IC_VNH7070</text>
<text x="35" y="100.9" transform="rotate(-90 35 100.9)">IC_VNH</text>
<text x="118.5" y="120" transform="rotate(-90 118.5 120)">4S</text>
<text x="145.4" y="120" transform="rotate(-90 145.4 120)">4S</text>
<text x="118.5" y="125.1" transform="rotate(-90 118.5 125.1)">BAT5</text>
<text x="145.4" y="125.1" transform="rotate(-90 145.4 125.1)">BAT5</text>
<text x="118.2" y="134.6" transform="rotate(-90 118.2 134.6)">4S</text>
<text x="118.2" y="139.8" transform="rotate(-90 118.2 139.8)">BAT5</text>
<text x="118.2" y="147.6" transform="rotate(-90 118.2 147.6)">4S</text>
<text x="118.2" y="152.7" transform="rotate(-90 118.2 152.7)">BAT5</text>
<text x="144.8" y="153.4" transform="rotate(-90 144.8 153.4)">BAT54S</text>
<text x="145.4" y="176.5" transform="rotate(-90 145.4 176.5)">4S</text>
<text x="145.4" y="181.6" transform="rotate(-90 145.4 181.6)">BAT5</text>
<text x="222.6" y="183" transform="rotate(90 222.6 183)">BAT54S</text>
<text x="145.4" y="190.6" transform="rotate(-90 145.4 190.6)">S</text>
<text x="35" y="195.5" transform="rotate(-90 35 195.5)">7070</text>
<text x="145.4" y="196.9" transform="rotate(-90 145.4 196.9)">BAT54</text>
<text x="255.5" y="192.9" transform="rotate(90 255.5 192.9)">BAT5</text>
<text x="35" y="203.2" transform="rotate(-90 35 203.2)">IC_VNH</text>
<text x="145.8" y="202.7" transform="rotate(-90 145.8 202.7)">4S</text>
<text x="255.5" y="198.1" transform="rotate(90 255.5 198.1)">4S</text>
<text x="334.3" y="199.9" transform="rotate(90 334.3 199.9)">IC_VNH</text>
<text x="145.8" y="207.9" transform="rotate(-90 145.8 207.9)">BAT5</text>
<text x="255.5" y="206.9" transform="rotate(90 255.5 206.9)">BAT54S</text>
<text x="334.3" y="207.6" transform="rotate(90 334.3 207.6)">7070</text>
<text x="255.5" y="221.2" transform="rotate(90 255.5 221.2)">BAT54S</text>
<text x="151.8" y="231.1" transform="rotate(-90 151.8 231.1)">BAT54S</text>
<text x="255.5" y="234.8" transform="rotate(90 255.5 234.8)">BAT54S</text>
<text x="115.9" y="247.6" transform="rotate(-90 115.9 247.6)">4S</text>
<text x="229.2" y="248.8" transform="rotate(90 229.2 248.8)">BAT5</text>
<text x="255.5" y="248.1" transform="rotate(90 255.5 248.1)">BAT54S</text>
<text x="115.9" y="252.8" transform="rotate(-90 115.9 252.8)">BAT5</text>
<text x="229.2" y="253.9" transform="rotate(90 229.2 253.9)">4S</text>
<text x="148.8" y="259.4" transform="rotate(-90 148.8 259.4)">BAT54S</text>
<text x="256.1" y="263.4" transform="rotate(90 256.1 263.4)">BAT54S</text>
<text x="116.2" y="265" transform="rotate(-90 116.2 265)">BAT54S</text>
<text x="148.8" y="273" transform="rotate(-90 148.8 273)">BAT54S</text>
<text x="115.9" y="278" transform="rotate(-90 115.9 278)">BAT54S</text>
<text x="256.5" y="280.3" transform="rotate(90 256.5 280.3)">BAT54S</text>
<text x="115.9" y="286.2" transform="rotate(-90 115.9 286.2)">4S</text>
<text x="115.9" y="291.3" transform="rotate(-90 115.9 291.3)">BAT5</text>
<text x="35" y="297.9" transform="rotate(-90 35 297.9)">7070</text>
<text x="255.5" y="295" transform="rotate(90 255.5 295)">BAT54S</text>
<text x="35" y="305.6" transform="rotate(-90 35 305.6)">IC_VNH</text>
<text x="334.3" y="302.4" transform="rotate(90 334.3 302.4)">IC_VNH</text>
<text x="334.3" y="310.1" transform="rotate(90 334.3 310.1)">7070</text>
<text x="68.3" y="342.5" transform="rotate(90 68.3 342.5)">Value</text>
<text x="57.3" y="358.1" transform="rotate(-90 57.3 358.1)">Resistor_10k</text>
</g>
</svg>
